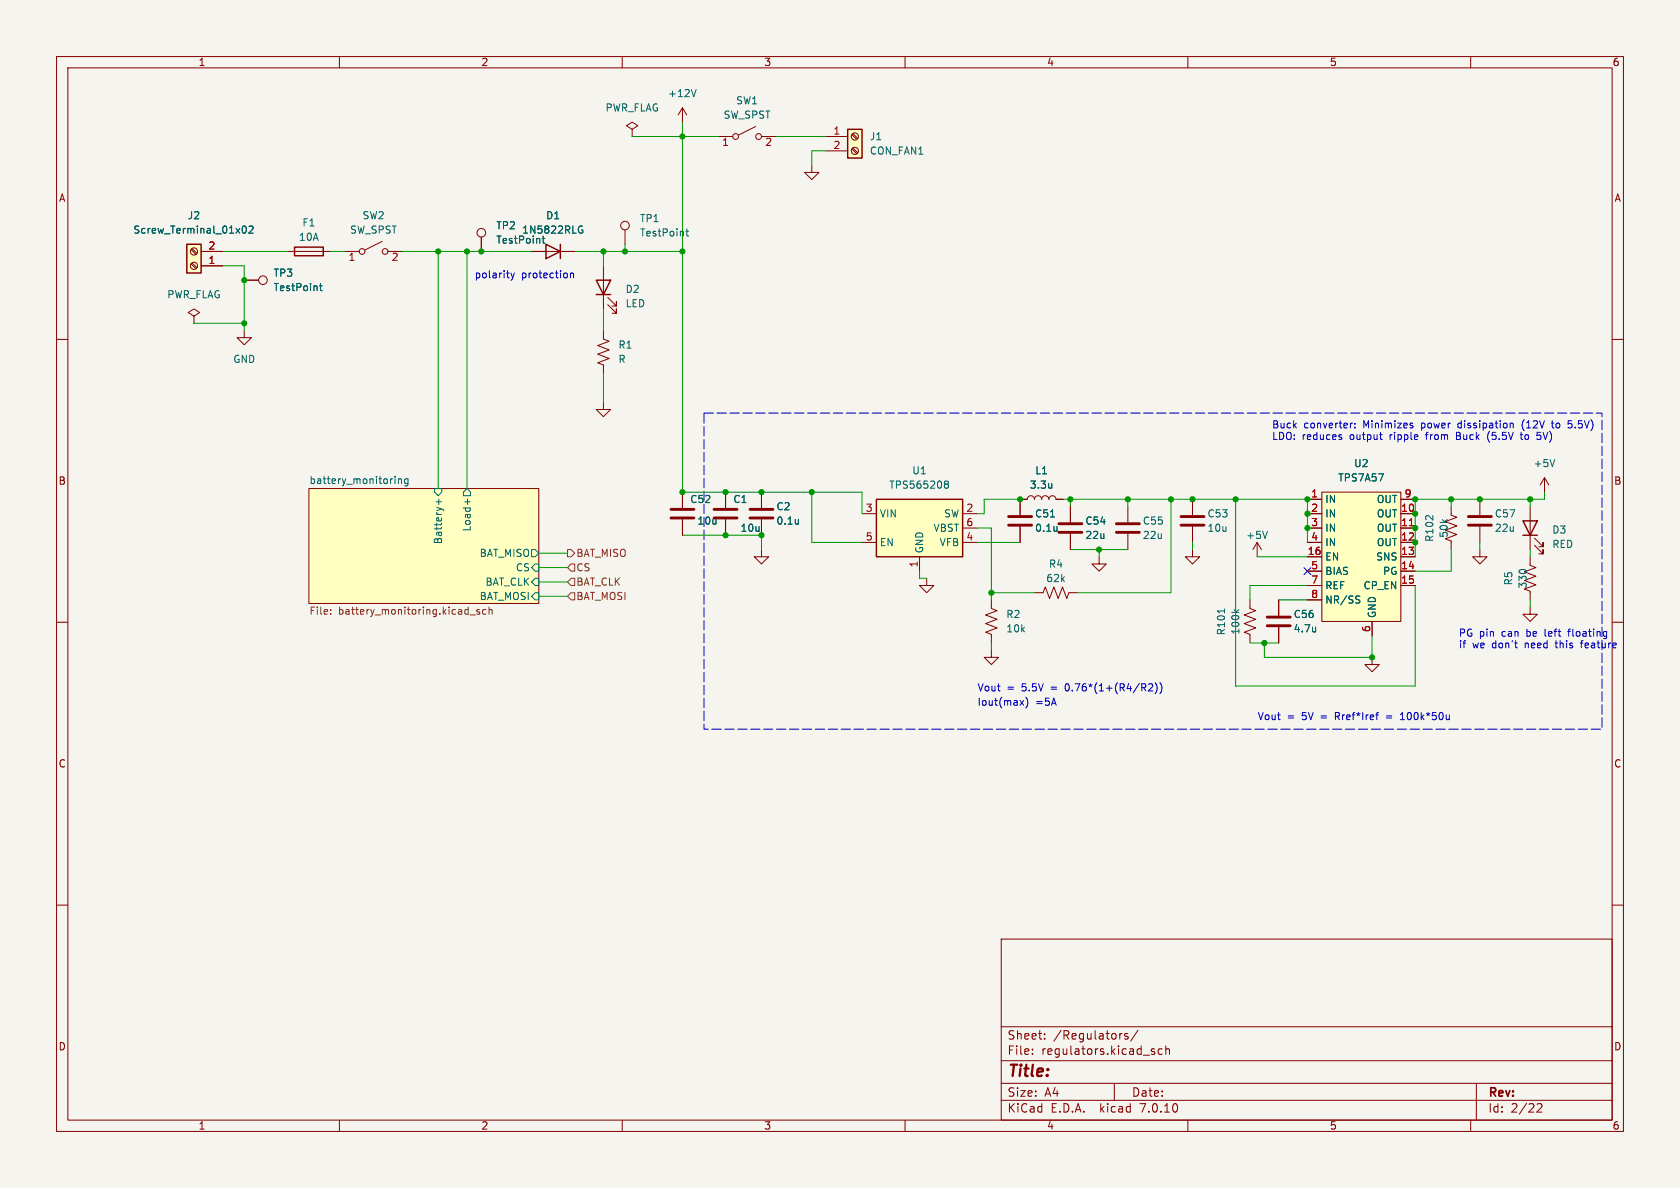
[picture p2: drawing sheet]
<svg xmlns="http://www.w3.org/2000/svg" width="297mm" height="210mm" viewBox="0 0 297 210" stroke-linecap="round" stroke-linejoin="round" font-family="sans-serif">
<path d="M0 0h297v210h-297z" fill="#f5f4ef" stroke="#f5f4ef" stroke-width=".18"/>
<g fill="none" stroke="#840000" stroke-width=".18">
<path d="M10 10h277v190h-277zM12 12h273v186h-273zM60 10v2M110 10v2M120.6 19.1v2.5M120.6 19.1l-.7 1.2M120.6 19.1l.8 1.2M160 10v2M210 10v2M260 10v2M111.8 22.9l1-.7-1-.6-1.1 .6 1.1 .7v1.2M111.8 24.1h.1"/>
<path d="M127 24.1h2.5M133.6 22.4l-3 1.5M134.6 24.1h2.6M143.5 29.2v1.3h1.3l-1.3 1.3-1.3-1.3h1.3M146 24.1h3.9M146 26.7h3.9M150.6 26.3l.9 .9M150.6 23.8l.9 .8M150.8 26.2l.8 .8M150.8 23.6l.8 .9M10 60h2M33.8 44.1l.8 .9"/>
<path d="M33.8 46.7l.8 .8M34 43.9l.8 .9M34 46.5l.8 .8M34.3 55.9l1-.7-1-.6-1 .6 1 .7v1.3M34.3 57.2h.1M35.6 47h3.8M35.6 44.5h3.8M43.2 58.4v1.3h1.2l-1.2 1.3-1.3-1.3h1.3M43.2 49.5h2.5M50.8 44.5h7.6M61 44.5h2.5M67.6 42.7l-3.1 1.5"/>
<path d="M68.6 44.5h2.5M85.1 41.9v2.6M94 44.5h7.6M106.7 58.4v1.5l1 .4-2 .8 2 .7-2 .8 2 .8-2 .7 1 .4v1.5M106.7 47v7.6M107.4 53.8l1.6 1.6v-.8v.8h-.8M107.4 52.6l1.6 1.5v-.8v.8h-.8M110.5 40.6v2.6M285 60h2M106.7 71.1v1.3h1.2l-1.2 1.3-1.3-1.3h1.3M54.6 86.4h40.6v20.3h-40.6zM120.6 87v2.8"/>
<path d="M120.6 91.8v2.8M128.3 87v2.8M128.3 91.8v2.8M134.6 97.2v1.2h1.3l-1.3 1.3-1.3-1.3h1.3M134.6 87v2.8M134.6 91.8v2.8M152.4 90.8h2.5M152.4 95.9h2.5M162.6 98.4v2.6M170.2 90.8h2.5M170.2 95.9h2.5M170.2 93.3h2.5"/>
<path d="M180.3 93.1v2.8M188 88.3h-1.3a.64 .64 0 0 0-.6-.7 .64 .64 0 0 0-.7 .7 .64 .64 0 0 0-.6-.7 .64 .64 0 0 0-.7 .7 .64 .64 0 0 0-.6-.7 .64 .64 0 0 0-.6 .7 .64 .64 0 0 0-.7-.7 .64 .64 0 0 0-.6 .7h-1.3v2.8M189.2 89.5v2.8M189.2 94.4v2.8M194.3 98.4v1.3h1.3l-1.3 1.3-1.3-1.3h1.3M199.4 89.5v2.8M199.4 94.4v2.8M210.8 97.2v1.2h1.3l-1.3 1.3-1.3-1.3h1.3M210.8 88.3v2.8M210.8 93.1v2.8M222.2 95.9l-.7 1.3M222.2 95.9v2.5"/>
<path d="M222.2 95.9l.8 1.3M231.1 90.8h2.6M231.1 95.9h2.6M231.1 93.3h2.6M231.1 88.3h2.6M231.1 98.4h2.6M233.7 87h13.9v22.9h-13.9zM247.6 90.8h2.6M247.6 95.9h2.6M247.6 93.3h2.6M247.6 88.3h2.6M247.6 98.4h2.6"/>
<path d="M256.5 89.5v1.6l1.1 .3-2.1 .8 2.1 .8-2.1 .7 2.1 .8-2.1 .8 1 .3v1.6M261.6 97.2v1.2h1.3l-1.3 1.3-1.3-1.3h1.3M261.6 88.3v2.8M261.6 93.1v2.8M270.5 98.4v1.5l1 .4-2 .8 2 .8-2 .7 2 .8-2 .7 1 .4v1.5M270.5 89.5v7.7M271.3 96.4l1.5 1.5v-.7v.7h-.8M271.3 95.1l1.5 1.5v-.7v.7h-.8M273 84.5l-.7 1.2M273 84.5v2.5M273 84.5l.8 1.2M10 110h2"/>
<path d="M163.8 102.2v1.3h1.3l-1.3 1.3-1.2-1.3h1.2M175.3 114.9v1.3h1.2l-1.2 1.3-1.3-1.3h1.3M175.3 106v1.6l1 .4-2.1 .7 2.1 .8-2.1 .7 2.1 .8-2.1 .8 1.1 .3v1.6M182.9 104.8h1.5l.4-1 .7 2 .8-2 .8 2 .7-2 .8 2 .4-1h1.5M221 106v1.6l1 .4-2 .7 2 .8-2 .7 2 .8-2 .8 1 .3v1.6M226.1 106v2.8M226.1 110.9v2.8M231.1 101h2.6M231.1 103.5h2.6M231.1 106h2.6M242.6 116.2v1.3h1.2l-1.2 1.2-1.3-1.2h1.3M242.6 109.9v2.5"/>
<path d="M247.6 101h2.6M247.6 103.5h2.6M270.5 107.3v1.3h1.3l-1.3 1.3-1.3-1.3h1.3M285 110h2M10 160h2M285 160h2M177 166h108v32h-108zM60 198v2M110 198v2M160 198v2M177 194.5h108M177 191.5h108"/>
<path d="M177 187.5h108M177 181.5h108M182.5 186.3v.1M182.5 185.5v.1M184.7 183.6v.1M184.7 182.8v.1M197 191.5v3M198.2 182.7h.2M199.4 182.8l-.4-.1-.2 .2 .1 .2 .5 .2v.3h-.6M201.2 182.1l-1.3 2M203.7 185.9l.4 .1 .1 .2-.2 .2h-.3M203.7 185.4l.4 .1"/>
<path d="M205.5 185.5l-.5-.1-.3 .3v.4l.2 .2h.6M206.1 185.5l.2-.1 .4 .1v.9M206.1 184.9v1.5M210 198v2M260 198v2M261 191.5v6.5M271.7 195.2l.6-.1 .2 .1 .1 .3-.9 1.1h.9"/>
<circle cx="110.5" cy="39.9" r=".76"/>
<circle cx="130" cy="24.1" r=".51"/>
<circle cx="134.1" cy="24.1" r=".51"/>
<circle cx="151.1" cy="26.7" r=".63"/>
<circle cx="151.1" cy="24.1" r=".63"/>
<circle cx="34.3" cy="44.4" r=".63"/>
<circle cx="34.3" cy="47" r=".63"/>
<circle cx="46.5" cy="49.5" r=".76"/>
<circle cx="64" cy="44.5" r=".51"/>
<circle cx="68.1" cy="44.5" r=".51"/>
<circle cx="85.1" cy="41.1" r=".76"/>
</g>
<g fill="#ffffc2" stroke="#ffffc2" stroke-width=".18">
<path d="M54.6 86.4h40.6v20.3h-40.6z"/>
<path d="M149.9 22.9h2.5v5h-2.5z"/>
<path d="M33 43.2h2.6v5.1h-2.6z"/>
<path d="M154.9 88.3h15.3v10.1h-15.3z"/>
<path d="M233.7 87h13.9v22.9h-13.9z"/>
</g>
<g fill="none" stroke="#006464" stroke-width=".18">
<path d="M123.1 15.8l-.5 1.3M42.9 40.1l.2-.2a.68 .68 0 0 1 .5 .7 .68 .68 0 0 1-.5 .6l-.2-.1-.1-.4zM44 40.1l.5-.2 .3 .4-.8 .9h.8M56.5 50.5h.5M56.7 50.1v1.1l.3 .2M96 41.7v1.1l.3 .2M102.5 40h.5M102.8 40.7h.2v.4l-.2 .1h-.3M121.2 40.9h.5M121.4 40.5v1l.3 .2M69.8 84.2v.1M69.8 84.6v.9"/>
<path d="M70.4 84.6v.9M70.4 84.8l.2-.2 .3 .1 .1 .8M72.1 84.7l-.3-.1-.3 .3 .1 .5h.5M72.1 84.6v1.1l-.2 .2-.3-.1M76.8 86.4h1.3v.6l-.6 .6-.7-.6zM77.1 88.7h.9M77.6 88.2v1M82.5 86.4l.7 .6v.6h-1.3v-.6zM82.6 88.2v1M94 97.2h.6l.6 .6-.6 .6h-.6zM94.6 99.7h.6v1.3h-.6l-.6-.7zM141.1 91.8v.9"/>
<path d="M141.1 92.5v.1M166.9 85.3l.3 .3M166.9 85.3l.3-.3 .3 .1 .2 .2-.3 .3M167.2 85.6h.2M167.2 85.6l-.3 .2M167.4 85.6l.3 .2-.1 .4-.4 .1-.3-.2M185.7 91.4h.7M185.9 85.5v.8M185.9 86.2h.1M186.9 93.1v.8M186.9 93.8l-.1 .1M224.1 93.9l-.5 1.3"/>
<path d="M274.9 81.2l-.5 1.3M94.6 102.2h.6v1.3h-.6l-.6-.6zM94.6 104.8h.6v1.2h-.6l-.6-.6zM216.5 107.6v.8M218.2 107.8l.5 .5M219 107.8l-.5 .3M232.6 110.9v.8M232.6 111.6h-.1M239.9 106l.4 .1 .1 .3-.2 .2h-.3M239.9 105.4h.5"/>
</g>
<path d="M100.3 97.2h.7l.6 .6-.6 .6h-.7zM101 99.7h.6v1.3h-.6l-.7-.7zM58.5 108.5v.1M58.5 107.8v.1M83.1 108.7h.9M84.8 107.8l-.3-.1-.2 .2v.2l.5 .1v.3h-.5M85.9 107.8l-.3-.1-.3 .3 .1 .5h.5M86.5 107.9l.1-.2 .3 .1 .1 .8M86.5 107.3v1.3M100.3 105.4l.7-.6h.6v1.2h-.6zM101 102.2h.6v1.3h-.6l-.7-.6z" fill="none" stroke="#725600" stroke-width=".18"/>
<g fill="none" stroke="#840000" stroke-width=".51">
<path d="M118.6 91.6h4.1M118.6 90h4.1M126.2 91.6h4.1M126.2 90h4.1M132.6 91.6h4.1M132.6 90h4.1M178.3 92.8h4.1M178.3 91.3h4.1M187.2 94.1h4.1M187.2 92.6h4.1M197.4 94.1h4M197.4 92.6h4"/>
<path d="M208.8 92.8h4.1M208.8 91.3h4.1M259.6 92.8h4.1M259.6 91.3h4.1M224 110.6h4.1M224 109.1h4.1"/>
</g>
<path d="M149.9 22.9h2.5v5h-2.5zM33 43.2h2.6v5.1h-2.6zM52.1 43.7h5v1.5h-5zM96.5 43.2l2.6 1.3-2.6 1.2zM99.1 43.2v2.5M105.4 49.5h2.5l-1.2 2.6zM105.4 52.1h2.5M154.9 88.3h15.3v10.1h-15.3zM269.2 92.1h2.6l-1.3 2.5zM269.2 94.6h2.6" fill="none" stroke="#840000" stroke-width=".25"/>
<path d="M249.2 92.9h.7" fill="none" stroke="#a90000" stroke-width=".18"/>
<g fill="none" stroke="#0000c2" stroke-width=".18">
<path d="M90.3 48.3l.3 .8M90.6 49.1l-.3 .4M90.9 48.3l-.3 .8M100.9 48.3v.8M100.9 48.4l.1-.1h.3l.1 .8M236.9 77.3h.3v.2l-.2 .2h-.2M236.9 76.8l.3 .1M239.1 74.8l-.3 .1M239.5 75.5v.1M239.5 74.9v.1M243.9 76.8h.5M244.1 77.6l.3 .1"/>
<path d="M249.4 74.8l.3 .1M249.4 75.2l.3 .1 .1 .2-.2 .1h-.2M257.5 77h.4M257.9 76.4h-.4v1.3h.5M263.1 76.8v.8l.3 .6M267 74.9h.5v.7M268.7 76.8h.5M268.9 76.4v1.1l.3 .2M269.2 74.6l-.1 .4 .1 .8M271.9 76.9h.3l.2 .2M272.4 77.4l-.2 .3h-.3M274.2 74.8h.5"/>
<path d="M274.4 74.4v1.1l.3 .1M277.3 75.6h.5M277.3 74.4h.6M277.3 74.9h.5M277.1 111.6h.5M277.4 111.3l-.1 1.2M279.4 113.7h.5M279.6 113.4v1.1M180.3 123.8l.7 .9M181 123.8l-.7 .9M181.3 123.2a1.46 1.46 0 0 1 0 2M203.1 121l.4-.1 .3 .3-.8 .9h.8"/>
<path d="M204.2 120.7a1.46 1.46 0 0 1 0 1.9M205.1 120.7a1.46 1.46 0 0 1 0 1.9M243.2 126.4h.5M243.6 126h.1M245.1 126.6h1M245.1 126.9h1M247.6 127.2h.7M247.6 126.3l.3-.3v1.2"/>
</g>
<path d="M124.5 73h158.7v55.9h-158.7v-55.9" fill="none" stroke="#0000c2" stroke-width=".18" stroke-dasharray="1.7 .6"/>
<g fill="none" stroke="#009600" stroke-width=".18">
<path d="M111.8 24.1h15.2M120.6 21.6v65.4h31.8v3.8M137.2 24.1h8.8M146 26.7h-2.5v2.5M34.3 57.2h8.9M39.4 47h3.8v11.4M39.4 44.5h11.4M58.4 44.5h2.6M71.1 44.5h22.9M77.5 44.5v41.9M82.5 44.5v41.9M101.6 44.5h19"/>
<path d="M106.7 44.5v2.5M106.7 54.6v3.8M110.5 43.2v1.3M106.7 66v5.1M95.2 97.8h5.1M120.6 94.6h14v2.6M143.5 87v8.9h8.9M172.7 93.3h2.6v12.7M172.7 95.9h7.6M180.3 88.3h-6.3v2.5h-1.3M188 88.3h43.1v7.6M189.2 97.2h10.2"/>
<path d="M189.2 88.3v1.2M194.3 97.2v1.2M199.4 88.3v1.2M207 88.3v16.5h-16.5M210.8 95.9v1.3M218.4 88.3v33h31.8v-17.8M222.2 98.4h8.9M256.5 88.3v1.2M256.5 97.2v3.8h-6.3M261.6 95.9v1.3M270.5 88.3v1.2M270.5 97.2v1.2"/>
<path d="M273 87v1.3h-22.8v10.1M95.2 105.4h5.1M95.2 102.9h5.1M95.2 100.3h5.1M162.6 101v1.2h1.2M175.3 104.8h7.6M175.3 113.7v1.2M221 113.7h5.1M226.1 106h5M231.1 103.5h-10.1v2.5M242.6 112.4v3.8h-19.1v-2.5M270.5 106v1.3"/>
</g>
<path d="M230.5 100.4l1.2 1.2M231.7 100.4l-1.2 1.2" fill="none" stroke="#000084" stroke-width=".18"/>
<g fill="#009600" stroke="#009600" stroke-width=".18">
<circle cx="110.5" cy="44.5" r=".46"/>
<circle cx="120.6" cy="24.1" r=".46"/>
<circle cx="120.6" cy="44.5" r=".46"/>
<circle cx="143.5" cy="87" r=".46"/>
<circle cx="134.6" cy="94.6" r=".46"/>
<circle cx="223.5" cy="113.7" r=".46"/>
<circle cx="250.2" cy="93.3" r=".46"/>
<circle cx="250.2" cy="90.8" r=".46"/>
<circle cx="250.2" cy="88.3" r=".46"/>
<circle cx="256.5" cy="88.3" r=".46"/>
<circle cx="261.6" cy="88.3" r=".46"/>
<circle cx="270.5" cy="88.3" r=".46"/>
<circle cx="250.2" cy="95.9" r=".46"/>
<circle cx="242.6" cy="116.2" r=".46"/>
<circle cx="199.4" cy="88.3" r=".46"/>
<circle cx="207" cy="88.3" r=".46"/>
<circle cx="180.3" cy="88.3" r=".46"/>
<circle cx="194.3" cy="97.2" r=".46"/>
<circle cx="175.3" cy="104.8" r=".46"/>
<circle cx="189.2" cy="88.3" r=".46"/>
<circle cx="210.8" cy="88.3" r=".46"/>
<circle cx="43.2" cy="57.2" r=".46"/>
<circle cx="77.5" cy="44.5" r=".46"/>
<circle cx="106.7" cy="44.5" r=".46"/>
<circle cx="43.2" cy="49.5" r=".46"/>
<circle cx="85.1" cy="44.5" r=".46"/>
<circle cx="82.5" cy="44.5" r=".46"/>
<circle cx="231.1" cy="90.8" r=".46"/>
<circle cx="231.1" cy="93.3" r=".46"/>
<circle cx="231.1" cy="88.3" r=".46"/>
<circle cx="218.4" cy="88.3" r=".46"/>
<circle cx="128.3" cy="87" r=".46"/>
<circle cx="128.3" cy="94.6" r=".46"/>
<circle cx="120.6" cy="87" r=".46"/>
<circle cx="134.6" cy="87" r=".46"/>
</g>
<text font-size="2.8" fill="#840000" x="178" y="190.9">Title:</text>
<g font-size="2.1" fill="#840000">
<text x="178" y="184">Sheet:</text>
<text x="186.2" y="184">/Regulators/</text>
<text x="178" y="186.7">File:</text>
<text x="184.1" y="186.7">regulators.kicad_sch</text>
<text x="178" y="196.9">KiCad</text>
<text x="178" y="194.1">Size:</text>
<text x="184.7" y="194.1">A4</text>
<text x="185.7" y="196.9">E.D.A.</text>
<text x="194.6" y="196.9">kicad</text>
<text x="200" y="194.1">Date:</text>
<text x="201.8" y="196.9">7.0.10</text>
<text x="263" y="194.3">Rev:</text>
<text x="263" y="196.9">Id:</text>
<text x="267.1" y="196.9">2/22</text>
</g>
<g font-size="1.8" fill="#840000">
<text x="35" y="11.9">1</text>
<text x="85" y="11.9">2</text>
<text x="135" y="11.9">3</text>
<text x="185" y="11.9">4</text>
<text x="235" y="11.9">5</text>
<text x="285" y="11.9">6</text>
<text x="10.3" y="35.9">A</text>
<text x="285.3" y="35.9">A</text>
<text x="10.3" y="85.9">B</text>
<text x="285.3" y="85.9">B</text>
<text x="10.3" y="135.9">C</text>
<text x="285.3" y="135.9">C</text>
<text x="10.3" y="185.9">D</text>
<text x="285.3" y="185.9">D</text>
<text x="35" y="199.9">1</text>
<text x="85" y="199.9">2</text>
<text x="135" y="199.9">3</text>
<text x="185" y="199.9">4</text>
<text x="235" y="199.9">5</text>
<text x="285" y="199.9">6</text>
</g>
<g font-size="1.8" fill="#006464">
<text x="118" y="17.4">+12V</text>
<text x="106.9" y="19.9">PWR_FLAG</text>
<text x="127.8" y="21.2">SW_SPST</text>
<text x="130" y="18.6">SW1</text>
<text x="153.7" y="25">J1</text>
<text x="153.7" y="27.5">CON_FAN1</text>
<text x="23.5" y="41.5">Screw_Terminal_01x02</text>
<text x="33.1" y="39">J2</text>
<text x="53.4" y="40.2">F1</text>
<text x="61.8" y="41.5">SW_SPST</text>
<text x="64" y="39">SW2</text>
<text x="87.6" y="40.7">TP2</text>
<text x="92.2" y="41.5">1N5822RLG</text>
<text x="96.4" y="39">D1</text>
<text x="113" y="39.5">TP1</text>
<text x="52.8" y="42.8">10A</text>
<text x="87.6" y="43.3">TestPoint</text>
<text x="113" y="42">TestPoint</text>
<text x="29.5" y="52.9">PWR_FLAG</text>
<text x="48.3" y="49.1">TP3</text>
<text x="48.3" y="51.7">TestPoint</text>
<text x="110.5" y="52">D2</text>
<text x="110.5" y="54.5">LED</text>
<text x="41.1" y="64.4">GND</text>
<text x="109.2" y="61.8">R1</text>
<text x="109.2" y="64.4">R</text>
<text x="239.3" y="82.8">U2</text>
<text x="271" y="82.8">+5V</text>
<text x="54.6" y="85.6">battery_monitoring</text>
<text x="121.9" y="89.1">C52</text>
<text x="129.5" y="89.1">C1</text>
<text x="157.1" y="86.6">TPS565208</text>
<text x="161.2" y="84">U1</text>
<text x="182" y="86.6">3.3u</text>
<text x="182.9" y="84">L1</text>
<text x="234.2" y="89.1">IN</text>
<text x="236.5" y="85.3">TPS7A57</text>
<text x="243.3" y="89.1">OUT</text>
<text x="83.4" y="94.1" transform="rotate(-90 83.4 94.1)">Load+</text>
<text x="123.2" y="92.9">10u</text>
<text x="130.8" y="94.2">10u</text>
<text x="137.2" y="90.4">C2</text>
<text x="137.2" y="92.9">0.1u</text>
<text x="155.4" y="91.7">VIN</text>
<text x="164.9" y="94.2">VBST</text>
<text x="166.8" y="91.7">SW</text>
<text x="182.9" y="91.7">C51</text>
<text x="182.9" y="94.2">0.1u</text>
<text x="191.8" y="92.9">C54</text>
<text x="191.8" y="95.5">22u</text>
<text x="201.9" y="92.9">C55</text>
<text x="201.9" y="95.5">22u</text>
<text x="213.4" y="91.7">C53</text>
<text x="213.4" y="94.2">10u</text>
<text x="220.2" y="95.5">+5V</text>
<text x="234.2" y="91.7">IN</text>
<text x="234.2" y="94.2">IN</text>
<text x="243.3" y="91.7">OUT</text>
<text x="243.3" y="94.2">OUT</text>
<text x="253.6" y="95.9" transform="rotate(-90 253.6 95.9)">R102</text>
<text x="256.1" y="95.2" transform="rotate(-90 256.1 95.2)">50k</text>
<text x="264.2" y="91.7">C57</text>
<text x="264.2" y="94.2">22u</text>
<text x="274.3" y="94.5">D3</text>
<text x="78.3" y="96.3" transform="rotate(-90 78.3 96.3)">Battery+</text>
<text x="84.7" y="98.7">BAT_MISO</text>
<text x="91.1" y="101.2">CS</text>
<text x="155.4" y="96.7">EN</text>
<text x="163.4" y="97.9" transform="rotate(-90 163.4 97.9)">GND</text>
<text x="166" y="96.7">VFB</text>
<text x="185.3" y="100.6">R4</text>
<text x="234.2" y="99.3">EN</text>
<text x="234.2" y="96.7">IN</text>
<text x="234.2" y="101.8">BIAS</text>
<text x="243.2" y="99.3">SNS</text>
<text x="243.3" y="96.7">OUT</text>
<text x="244.4" y="101.8">PG</text>
<text x="274.3" y="97.1">RED</text>
<text x="84.7" y="106.3">BAT_MOSI</text>
<text x="85.7" y="103.7">BAT_CLK</text>
<text x="184.9" y="103.1">62k</text>
<text x="234.2" y="104.4">REF</text>
<text x="234.2" y="106.9">NR/SS</text>
<text x="241" y="104.4">CP_EN</text>
<text x="267.6" y="103.6" transform="rotate(-90 267.6 103.6)">R5</text>
<text x="270.1" y="104.2" transform="rotate(-90 270.1 104.2)">330</text>
<text x="177.8" y="109.4">R2</text>
<text x="177.8" y="112">10k</text>
<text x="216.8" y="112.4" transform="rotate(-90 216.8 112.4)">R101</text>
<text x="219.3" y="112.3" transform="rotate(-90 219.3 112.3)">100k</text>
<text x="228.6" y="109.4">C56</text>
<text x="228.6" y="112">4.7u</text>
<text x="243.4" y="109.3" transform="rotate(-90 243.4 109.3)">GND</text>
</g>
<g font-size="1.8" fill="#a90000">
<text x="147.2" y="23.9">1</text>
<text x="127.6" y="26.1">1</text>
<text x="135.2" y="26.1">2</text>
<text x="147.2" y="26.4">2</text>
<text x="36.8" y="46.7">1</text>
<text x="36.8" y="44.2">2</text>
<text x="61.5" y="46.4">1</text>
<text x="69.1" y="46.4">2</text>
<text x="231.7" y="88">1</text>
<text x="248.2" y="88">9</text>
<text x="153" y="90.6">3</text>
<text x="153" y="95.6">5</text>
<text x="170.7" y="90.6">2</text>
<text x="170.7" y="95.6">4</text>
<text x="170.7" y="93.1">6</text>
<text x="231.7" y="90.6">2</text>
<text x="231.7" y="93.1">3</text>
<text x="231.7" y="95.6">4</text>
<text x="247.6" y="90.6">10</text>
<text x="247.6" y="93.1">11</text>
<text x="247.6" y="95.6">12</text>
<text x="162.3" y="100.4" transform="rotate(-90 162.3 100.4)">1</text>
<text x="231.1" y="98.2">16</text>
<text x="231.7" y="100.7">5</text>
<text x="247.6" y="98.2">13</text>
<text x="247.6" y="100.7">14</text>
<text x="231.7" y="103.3">7</text>
<text x="231.7" y="105.8">8</text>
<text x="247.6" y="103.3">15</text>
<text x="242.3" y="111.8" transform="rotate(-90 242.3 111.8)">6</text>
</g>
<g font-size="1.8" fill="#0000c2">
<text x="83.8" y="49.3">polarity</text>
<text x="92.2" y="49.3">protection</text>
<text x="224.8" y="75.8">Buck</text>
<text x="224.8" y="77.9">LDO:</text>
<text x="230.2" y="77.9">reduces</text>
<text x="230.5" y="75.8">converter:</text>
<text x="238.7" y="77.9">output</text>
<text x="241.1" y="75.8">Minimizes</text>
<text x="246" y="77.9">ripple</text>
<text x="251.5" y="75.8">power</text>
<text x="252.6" y="77.9">from</text>
<text x="258.1" y="77.9">Buck</text>
<text x="258.2" y="75.8">dissipation</text>
<text x="263.8" y="77.9">(5.5V</text>
<text x="269.7" y="75.8">(12V</text>
<text x="269.9" y="77.9">to</text>
<text x="273" y="77.9">5V)</text>
<text x="275.2" y="75.8">to</text>
<text x="278.3" y="75.8">5.5V)</text>
<text x="257.8" y="112.6">PG pin</text>
<text x="265.6" y="112.6">can</text>
<text x="270.2" y="112.6">be</text>
<text x="273.6" y="112.6">left</text>
<text x="277.9" y="112.6">floating</text>
<text x="257.8" y="114.7">if</text>
<text x="260.3" y="114.7">we</text>
<text x="263.9" y="114.7">don't</text>
<text x="269.8" y="114.7">need</text>
<text x="275.5" y="114.7">this</text>
<text x="280.2" y="114.7">feature</text>
<text x="172.7" y="122.3">Vout</text>
<text x="172.7" y="124.8">Iout(max)</text>
<text x="178" y="122.3">=</text>
<text x="180.7" y="122.3">5.5V</text>
<text x="183.1" y="124.8">=5A</text>
<text x="186" y="122.3">=</text>
<text x="188.8" y="122.3">0.76*(1+(R4/R2))</text>
<text x="222.2" y="127.4">Vout</text>
<text x="227.5" y="127.4">=</text>
<text x="230.3" y="127.4">5V</text>
<text x="233.7" y="127.4">=</text>
<text x="236.5" y="127.4">Rref*Iref</text>
<text x="248.4" y="127.4">100k*50u</text>
</g>
<g font-size="1.8" fill="#725600">
<text x="101.8" y="98.7">BAT_MISO</text>
<text x="101.8" y="101.2">CS</text>
<text x="101.8" y="103.7">BAT_CLK</text>
<text x="101.8" y="106.3">BAT_MOSI</text>
<text x="54.6" y="109">File:</text>
<text x="59.8" y="109">battery_monitoring.kicad_sch</text>
</g>
</svg>
